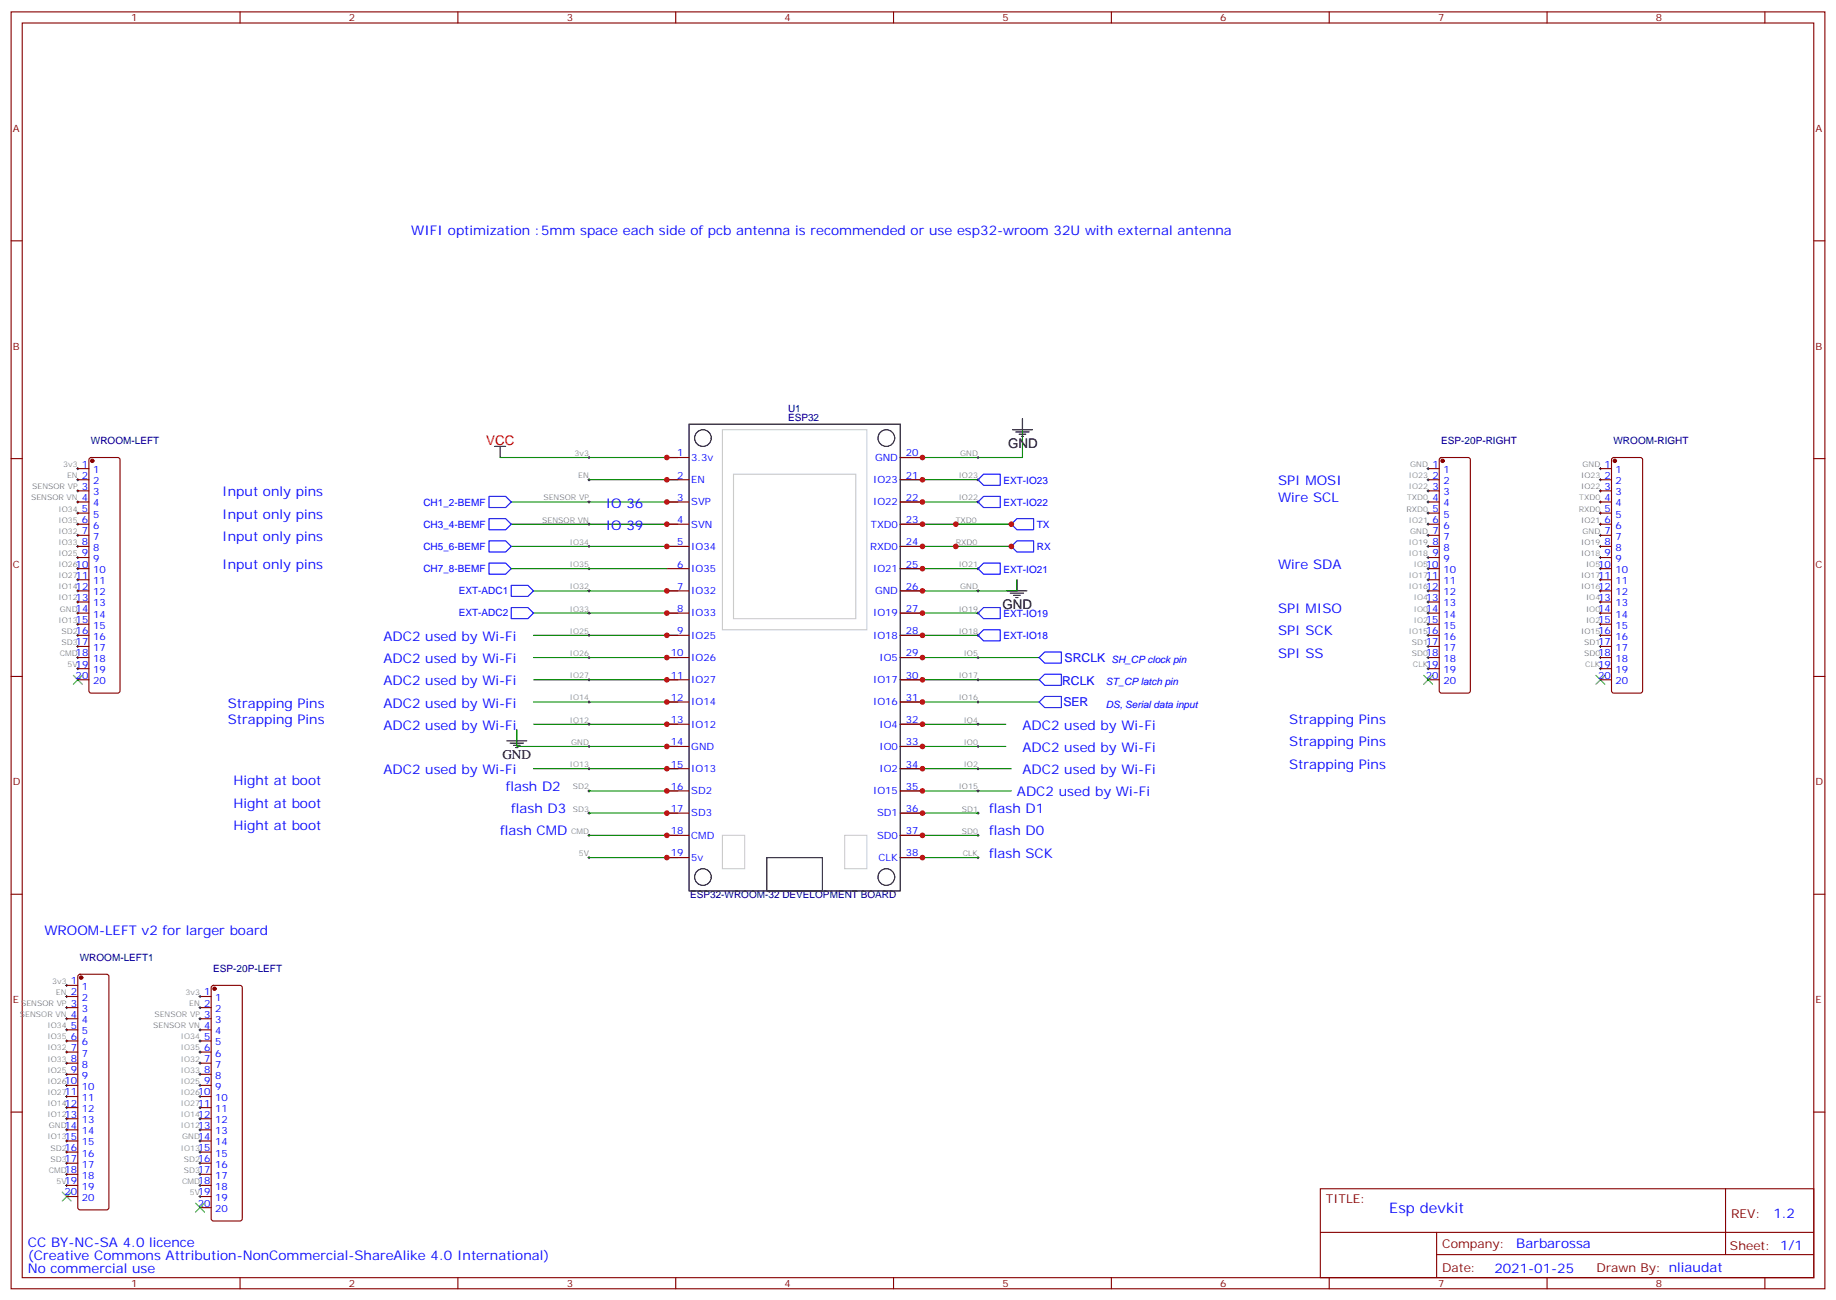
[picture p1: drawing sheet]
<svg xmlns="http://www.w3.org/2000/svg" width="583mm" height="413mm" viewBox="0 0 583 413" stroke-linecap="round" stroke-linejoin="round" font-family="sans-serif">
<g fill="none" stroke="#870000" stroke-width=".35">
<path d="M3.5 3.8h575.8v405.3h-575.8zM7.1 7.3h568.6v398.3h-568.6zM76.2 3.8v3.5M145.3 3.8v3.5M214.5 3.8v3.5M283.6 3.8v3.5M352.8 3.8v3.5M421.9 3.8v3.5M491.1 3.8v3.5M560.2 3.8v3.5M3.5 76.4h3.6M575.7 76.4h3.6"/>
<path d="M3.5 145.6h3.6M24.7 159.3h3.5M24.7 152.3h3.5M24.7 148.8h3.5M24.7 155.8h3.5M28.5 145.4l.4-.2h8.5l.5 .2 .2 .5v73.4l-.2 .5-.5 .2h-8.5l-.5-.2-.2-.5v-73.4zM211.7 159.3h7M211.7 152.3h7M211.7 145.2h7M285.8 159.3h7M285.8 152.3h7M285.8 145.2h7"/>
<path d="M453.3 159.3h3.5M453.3 152.3h3.5M453.3 148.8h3.5M453.3 155.8h3.5M457.1 145.4l.5-.2h8.4l.5 .2 .2 .5v73.4l-.2 .5-.5 .2h-8.4l-.5-.2-.3-.5v-73.4zM508 159.3h3.5M508 152.3h3.5M508 148.8h3.5M508 155.8h3.5M511.8 145.4l.4-.2h8.5l.5 .2 .2 .5v73.4l-.2 .5-.5 .2h-8.5l-.5-.2-.2-.5v-73.4zM575.7 145.6h3.6M24.7 173.5h3.5"/>
<path d="M24.7 166.4h3.5M24.7 162.9h3.5M24.7 169.9h3.5M24.7 177h3.5M211.7 173.5h7M211.7 166.4h7M285.8 173.5h7M285.8 166.4h7M453.3 173.5h3.5M453.3 166.4h3.5M453.3 162.9h3.5M453.3 169.9h3.5"/>
<path d="M453.3 177h3.5M508 173.5h3.5M508 166.4h3.5M508 162.9h3.5M508 169.9h3.5M508 177h3.5M24.7 194.6h3.5M24.7 187.6h3.5M24.7 180.5h3.5M24.7 184h3.5M24.7 191.1h3.5M24.7 198.2h3.5"/>
<path d="M211.7 194.6h7M211.7 187.6h7M211.7 180.5h7M285.8 194.6h7M285.8 187.6h7M285.8 180.5h7M453.3 194.6h3.5M453.3 187.6h3.5M453.3 180.5h3.5M453.3 184h3.5M453.3 191.1h3.5M453.3 198.2h3.5"/>
<path d="M508 194.6h3.5M508 187.6h3.5M508 180.5h3.5M508 184h3.5M508 191.1h3.5M508 198.2h3.5M3.5 214.7h3.6M24.7 215.8h3.5M24.7 208.7h3.5M24.7 201.7h3.5M24.7 205.2h3.5M24.7 212.3h3.5"/>
<path d="M211.7 215.8h7M211.7 208.7h7M211.7 201.7h7M285.8 215.8h7M285.8 208.7h7M285.8 201.7h7M453.3 215.8h3.5M453.3 208.7h3.5M453.3 201.7h3.5M453.3 205.2h3.5M453.3 212.3h3.5M508 215.8h3.5"/>
<path d="M508 208.7h3.5M508 201.7h3.5M508 205.2h3.5M508 212.3h3.5M575.7 214.7h3.6M211.7 237h7M211.7 229.9h7M211.7 222.8h7M285.8 237h7M285.8 229.9h7M285.8 222.8h7M211.7 258.1h7"/>
<path d="M211.7 251.1h7M211.7 244h7M285.8 258.1h7M285.8 251.1h7M285.8 244h7M211.7 272.2h7M211.7 265.2h7M285.8 272.2h7M285.8 265.2h7M3.5 283.9h3.6M575.7 283.9h3.6M21.2 312.8h3.5"/>
<path d="M21.2 316.3h3.5M21.2 319.9h3.5M24.9 309.5l.5-.2h8.5l.5 .2 .2 .5v73.4l-.3 .5-.4 .2h-8.5l-.5-.3-.2-.4v-73.4zM63.5 316.3h3.5M63.5 319.9h3.5M67.3 313l.4-.2h8.5l.5 .2 .2 .5v73.4l-.2 .5-.5 .2h-8.5l-.5-.2-.2-.5v-73.4zM21.2 323.4h3.5M21.2 326.9h3.5M21.2 330.4h3.5M21.2 334h3.5M21.2 337.5h3.5M63.5 323.4h3.5"/>
<path d="M63.5 326.9h3.5M63.5 330.4h3.5M63.5 334h3.5M63.5 337.5h3.5M3.5 353h3.6M21.2 341h3.5M21.2 344.6h3.5M21.2 348.1h3.5M21.2 351.6h3.5M21.2 355.1h3.5M21.2 358.7h3.5M63.5 341h3.5"/>
<path d="M63.5 344.6h3.5M63.5 348.1h3.5M63.5 351.6h3.5M63.5 355.1h3.5M63.5 358.7h3.5M575.7 353h3.6M21.2 362.2h3.5M21.2 365.7h3.5M21.2 369.3h3.5M21.2 372.8h3.5M21.2 376.3h3.5M21.2 379.8h3.5"/>
<path d="M63.5 362.2h3.5M63.5 365.7h3.5M63.5 369.3h3.5M63.5 372.8h3.5M63.5 376.3h3.5M63.5 379.8h3.5M419.1 377.4h156.6v28.2h-156.6zM547.7 377.4v20.9M63.5 383.4h3.5M419.1 391.2h156.5M456 398.3h119.6M456 391.2v14.1"/>
<path d="M76.2 405.6v3.5M145.3 405.6v3.5M214.5 405.6v3.5M283.6 405.6v3.5M352.8 405.6v3.5M421.9 405.6v3.5M491.1 405.6v3.5M560.2 405.6v3.5"/>
</g>
<g fill="none" stroke="#000" stroke-width=".35">
<path d="M218.7 134.7h67.1v148.1h-67.1zM321.4 136.4h6.3M322.4 137.1h4.3M323.5 137.8h2.1M324.2 138.5h.7M324.6 132.9v3.5M157 141.7h3.5M158.7 141.7v3.5M319.6 187.6h6.4M320.7 188.3h4.2M321.7 189h2.1M322.4 189.7h.7"/>
<path d="M322.8 184v3.6M160.9 235.2h6.3M161.9 235.9h4.3M163 236.6h2.1M163.7 237.3h.7M164 231.7v3.5M243.4 272.2h17.7v10.6h-17.7z"/>
<circle cx="223.1" cy="139.1" r="2.65"/>
<circle cx="281.3" cy="139.1" r="2.65"/>
<circle cx="223.1" cy="278.4" r="2.65"/>
<circle cx="281.3" cy="278.4" r="2.65"/>
</g>
<g fill="none" stroke="#008700" stroke-width=".35">
<path d="M324.6 132.9v12.3h-38.8M158.7 145.2h56.5M162.3 159.3h52.9M187 152.3h28.2M285.8 159.3h24.6M285.8 152.3h24.6M162.3 173.5h52.9M162.3 166.4h52.9M285.8 173.5h35.2M285.8 166.4h35.2M162.3 180.5h49.4M169.3 187.6h45.9"/>
<path d="M169.3 194.6h45.9M285.8 180.5h24.6M285.8 194.6h24.6M322.8 184v3.6h-37M169.3 201.7h45.9M169.3 208.7h45.9M169.3 215.8h45.9M285.8 201.7h24.6M285.8 208.7h44M285.8 215.8h44M164 231.7v5.3h51.2M169.3 222.8h45.9"/>
<path d="M169.3 229.9h45.9M285.8 222.8h44M285.8 229.9h33.5M285.8 237h33.5M169.3 244h45.9M187 251.1h28.2M187 258.1h28.2M285.8 244h35.2M285.8 251.1h35.2M285.8 258.1h24.6M187 265.2h28.2M187 272.2h28.2"/>
<path d="M285.8 265.2h24.6M285.8 272.2h24.6"/>
</g>
<g fill="none" stroke="#000" stroke-width=".32">
<path d="M24.3 148.8h.7M24.3 152.3h.7M24.3 155.8h.7M24.3 159.3h.7M24.7 148.4v.7M24.7 151.9v.7M24.7 155.5v.7M24.7 159v.7M186.6 152.3h.7M186.6 159.3h.7M186.6 145.2h.7M187 144.9v.7"/>
<path d="M187 151.9v.7M187 159v.7M310.1 152.3h.7M310.1 159.3h.7M310.1 145.2h.7M310.4 144.9v.7M310.4 151.9v.7M310.4 159v.7M453 148.8h.7M453 152.3h.7M453 155.8h.7M453 159.3h.7"/>
<path d="M453.3 148.4v.7M453.3 151.9v.7M453.3 155.5v.7M453.3 159v.7M507.6 148.8h.8M507.6 152.3h.8M507.6 155.8h.8M507.6 159.3h.8M508 148.4v.7M508 151.9v.7M508 155.5v.7M508 159v.7"/>
<path d="M24.3 173.5h.7M24.3 166.4h.7M24.3 162.9h.7M24.3 169.9h.7M24.3 177h.7M24.7 162.5v.7M24.7 166.1v.7M24.7 169.6v.7M24.7 173.1v.7M24.7 176.6v.7M186.6 173.5h.7M186.6 166.4h.7"/>
<path d="M187 166.1v.7M187 173.1v.7M303 173.5h.7M303 166.4h.7M303.4 166.1v.7M303.4 173.1v.7M453 173.5h.7M453 166.4h.7M453 162.9h.7M453 169.9h.7M453 177h.7M453.3 162.5v.7"/>
<path d="M453.3 166.1v.7M453.3 169.6v.7M453.3 173.1v.7M453.3 176.6v.7M507.6 173.5h.8M507.6 166.4h.8M507.6 162.9h.8M507.6 169.9h.8M507.6 177h.8M508 162.5v.7M508 166.1v.7M508 169.6v.7"/>
<path d="M508 173.1v.7M508 176.6v.7M24.3 180.5h.7M24.3 184h.7M24.3 187.6h.7M24.3 191.1h.7M24.3 194.6h.7M24.3 198.2h.7M24.7 180.2v.7M24.7 183.7v.7M24.7 187.2v.7M24.7 190.7v.8"/>
<path d="M24.7 194.3v.7M24.7 197.8v.7M186.6 180.5h.7M186.6 187.6h.7M186.6 194.6h.7M187 180.2v.7M187 187.2v.7M187 194.3v.7M310.1 180.5h.7M310.1 187.6h.7M310.1 194.6h.7M310.4 180.2v.7"/>
<path d="M310.4 187.2v.7M310.4 194.3v.7M453 180.5h.7M453 184h.7M453 187.6h.7M453 191.1h.7M453 194.6h.7M453 198.2h.7M453.3 180.2v.7M453.3 183.7v.7M453.3 187.2v.7M453.3 190.7v.8"/>
<path d="M453.3 194.3v.7M453.3 197.8v.7M507.6 180.5h.8M507.6 184h.8M507.6 187.6h.8M507.6 191.1h.8M507.6 194.6h.8M507.6 198.2h.8M508 180.2v.7M508 183.7v.7M508 187.2v.7M508 190.7v.8"/>
<path d="M508 194.3v.7M508 197.8v.7M24.3 201.7h.7M24.3 205.2h.7M24.3 208.7h.7M24.3 212.3h.7M24.7 201.3v.7M24.7 204.9v.7M24.7 208.4v.7M24.7 211.9v.7M186.6 201.7h.7M186.6 208.7h.7"/>
<path d="M186.6 215.8h.7M187 201.3v.7M187 208.4v.7M187 215.4v.7M310.1 201.7h.7M310.1 208.7h.7M310.1 215.8h.7M310.4 201.3v.7M310.4 208.4v.7M310.4 215.4v.7M453 201.7h.7M453 205.2h.7"/>
<path d="M453 208.7h.7M453 212.3h.7M453.3 201.3v.7M453.3 204.9v.7M453.3 208.4v.7M453.3 211.9v.7M507.6 201.7h.8M507.6 205.2h.8M507.6 208.7h.8M507.6 212.3h.8M508 201.3v.7M508 204.9v.7"/>
<path d="M508 208.4v.7M508 211.9v.7M186.6 222.8h.7M186.6 229.9h.7M186.6 237h.7M187 222.5v.7M187 229.6v.7M187 236.6v.7M310.1 222.8h.7M310.1 229.9h.7M310.1 237h.7M310.4 222.5v.7"/>
<path d="M310.4 229.6v.7M310.4 236.6v.7M186.6 244h.7M186.6 258.1h.7M186.6 251.1h.7M187 243.7v.7M187 250.7v.7M187 257.8v.7M310.1 244h.7M310.1 258.1h.7M310.1 251.1h.7M310.4 243.7v.7"/>
<path d="M310.4 250.7v.7M310.4 257.8v.7M186.6 265.2h.7M186.6 272.2h.7M187 264.8v.7M187 271.9v.7M310.1 265.2h.7M310.1 272.2h.7M310.4 264.8v.7M310.4 271.9v.7M20.8 312.8h.7M20.8 316.3h.7"/>
<path d="M20.8 319.9h.7M21.2 312.5v.7M21.2 316v.7M21.2 319.5v.7M63.1 316.3h.8M63.1 319.9h.8M63.5 316v.7M63.5 319.5v.7M20.8 323.4h.7M20.8 326.9h.7M20.8 330.4h.7M20.8 334h.7"/>
<path d="M20.8 337.5h.7M21.2 323v.7M21.2 326.6v.7M21.2 330.1v.7M21.2 333.6v.7M21.2 337.1v.8M63.1 323.4h.8M63.1 326.9h.8M63.1 330.4h.8M63.1 334h.8M63.1 337.5h.8M63.5 323v.7"/>
<path d="M63.5 326.6v.7M63.5 330.1v.7M63.5 333.6v.7M63.5 337.1v.8M20.8 341h.7M20.8 344.6h.7M20.8 348.1h.7M20.8 351.6h.7M20.8 355.1h.7M20.8 358.7h.7M21.2 340.7v.7M21.2 344.2v.7"/>
<path d="M21.2 347.7v.7M21.2 351.3v.7M21.2 354.8v.7M21.2 358.3v.7M63.1 341h.8M63.1 344.6h.8M63.1 348.1h.8M63.1 351.6h.8M63.1 355.1h.8M63.1 358.7h.8M63.5 340.7v.7M63.5 344.2v.7"/>
<path d="M63.5 347.7v.7M63.5 351.3v.7M63.5 354.8v.7M63.5 358.3v.7M20.8 362.2h.7M20.8 365.7h.7M20.8 369.3h.7M20.8 372.8h.7M20.8 376.3h.7M21.2 361.8v.7M21.2 365.4v.7M21.2 368.9v.7"/>
<path d="M21.2 372.4v.7M21.2 376v.7M63.1 362.2h.8M63.1 365.7h.8M63.1 369.3h.8M63.1 372.8h.8M63.1 376.3h.8M63.1 379.8h.8M63.5 361.8v.7M63.5 365.4v.7M63.5 368.9v.7M63.5 372.4v.7"/>
<path d="M63.5 376v.7M63.5 379.5v.7"/>
</g>
<path d="M23.3 214.4l2.8 2.8M26.1 214.4l-2.8 2.8M451.9 214.4l2.8 2.8M454.7 214.4l-2.8 2.8M506.6 214.4l2.8 2.8M509.4 214.4l-2.8 2.8M19.8 378.4l2.8 2.8M22.6 378.4l-2.8 2.8M62.1 382l2.8 2.8M64.9 382l-2.8 2.8" fill="none" stroke="#3c3" stroke-width=".35"/>
<g fill="none" stroke="#00f" stroke-width=".35">
<path d="M155.2 157.6h5.3l1.8 1.7-1.8 1.8h-5.3zM310.4 152.3l1.8-1.8h5.3v3.6h-5.3zM310.4 159.3l1.8-1.7h5.3v3.5h-5.3zM155.2 164.6h5.3l1.8 1.8-1.8 1.8h-5.3zM155.2 171.7h5.3l1.8 1.8-1.8 1.7h-5.3zM155.2 178.8h5.3l1.8 1.7-1.8 1.8h-5.3zM312.2 178.8h5.3v3.5h-5.3l-1.8-1.8zM322.8 164.6h5.3v3.6h-5.3l-1.8-1.8zM322.8 171.7h5.3v3.5h-5.3l-1.8-1.7zM162.3 185.8h5.3l1.7 1.8-1.7 1.7h-5.3zM162.3 192.9h5.3l1.7 1.7-1.7 1.8h-5.3zM312.2 192.9h5.3v3.5h-5.3l-1.8-1.8z"/>
<path d="M312.2 199.9h5.3v3.5h-5.3l-1.8-1.7zM329.8 208.7l1.8-1.7h5.3v3.5h-5.3zM331.6 214h5.3v3.6h-5.3l-1.8-1.8zM331.6 221.1h5.3v3.5h-5.3l-1.8-1.8z"/>
</g>
<path d="M229.3 136.4h45.9v63.5h-45.9zM232.8 150.5h38.8v45.9h-38.8zM229.3 265.2h7.1v10.6h-7.1zM268.1 265.2h7.1v10.6h-7.1z" fill="none" stroke="#ccc" stroke-width=".35"/>
<g fill="#870000" stroke="#870000" stroke-width=".35">
<circle cx="29.3" cy="146.3" r=".53"/>
<circle cx="25.8" cy="310.3" r=".53"/>
<circle cx="512.6" cy="146.3" r=".53"/>
<circle cx="68.1" cy="313.9" r=".53"/>
<circle cx="457.9" cy="146.3" r=".53"/>
</g>
<g fill="#c00">
<circle cx="303.4" cy="166.4" r=".88"/>
<circle cx="303.4" cy="173.5" r=".88"/>
<circle cx="321" cy="166.4" r=".88"/>
<circle cx="321" cy="173.5" r=".88"/>
<circle cx="292.8" cy="272.2" r=".88"/>
<circle cx="292.8" cy="265.2" r=".88"/>
<circle cx="292.8" cy="258.1" r=".88"/>
<circle cx="292.8" cy="251.1" r=".88"/>
<circle cx="292.8" cy="244" r=".88"/>
<circle cx="292.8" cy="237" r=".88"/>
<circle cx="292.8" cy="229.9" r=".88"/>
<circle cx="292.8" cy="222.8" r=".88"/>
<circle cx="292.8" cy="215.8" r=".88"/>
<circle cx="292.8" cy="208.7" r=".88"/>
<circle cx="292.8" cy="201.7" r=".88"/>
<circle cx="292.8" cy="194.6" r=".88"/>
<circle cx="292.8" cy="187.6" r=".88"/>
<circle cx="292.8" cy="180.5" r=".88"/>
<circle cx="292.8" cy="173.5" r=".88"/>
<circle cx="292.8" cy="166.4" r=".88"/>
<circle cx="292.8" cy="159.3" r=".88"/>
<circle cx="292.8" cy="152.3" r=".88"/>
<circle cx="292.8" cy="145.2" r=".88"/>
<circle cx="211.7" cy="272.2" r=".88"/>
<circle cx="211.7" cy="265.2" r=".88"/>
<circle cx="211.7" cy="258.1" r=".88"/>
<circle cx="211.7" cy="251.1" r=".88"/>
<circle cx="211.7" cy="244" r=".88"/>
<circle cx="211.7" cy="237" r=".88"/>
<circle cx="211.7" cy="229.9" r=".88"/>
<circle cx="211.7" cy="222.8" r=".88"/>
<circle cx="211.7" cy="215.8" r=".88"/>
<circle cx="211.7" cy="208.7" r=".88"/>
<circle cx="211.7" cy="201.7" r=".88"/>
<circle cx="211.7" cy="194.6" r=".88"/>
<circle cx="211.7" cy="187.6" r=".88"/>
<circle cx="211.7" cy="173.5" r=".88"/>
<circle cx="211.7" cy="166.4" r=".88"/>
<circle cx="211.7" cy="159.3" r=".88"/>
<circle cx="211.7" cy="152.3" r=".88"/>
<circle cx="211.7" cy="145.2" r=".88"/>
</g>
<text font-size="4.6" fill="#00f" x="441" y="385.1">Esp devkit</text>
<g font-size="4.2" fill="#00f">
<text x="130.5" y="74.7">WIFI optimization :5mm space each side of pcb antenna is recommended or use esp32-wroom 32U with external antenna</text>
<text x="405.7" y="154.1">SPI MOSI</text>
<text x="70.6" y="157.6">Input only pins</text>
<text x="192.3" y="161.1">IO 36</text>
<text x="405.7" y="159.3">Wire SCL</text>
<text x="70.6" y="164.6">Input only pins</text>
<text x="70.6" y="171.7">Input only pins</text>
<text x="192.3" y="168.2">IO 39</text>
<text x="70.6" y="180.5">Input only pins</text>
<text x="405.7" y="180.5">Wire SDA</text>
<text x="405.7" y="194.6">SPI MISO</text>
<text x="121.7" y="203.4">ADC2 used by Wi-Fi</text>
<text x="405.7" y="201.7">SPI SCK</text>
<text x="405.7" y="208.7">SPI SS</text>
<text x="121.7" y="210.5">ADC2 used by Wi-Fi</text>
<text x="121.7" y="217.6">ADC2 used by Wi-Fi</text>
<text x="72.3" y="224.6">Strapping Pins</text>
<text x="121.7" y="224.6">ADC2 used by Wi-Fi</text>
<text x="72.3" y="229.9">Strapping Pins</text>
<text x="121.7" y="231.7">ADC2 used by Wi-Fi</text>
<text x="324.6" y="231.7">ADC2 used by Wi-Fi</text>
<text x="409.2" y="229.9">Strapping Pins</text>
<text x="324.6" y="238.7">ADC2 used by Wi-Fi</text>
<text x="409.2" y="237">Strapping Pins</text>
<text x="121.7" y="245.8">ADC2 used by Wi-Fi</text>
<text x="324.6" y="245.8">ADC2 used by Wi-Fi</text>
<text x="409.2" y="244">Strapping Pins</text>
<text x="74.1" y="249.3">Hight at boot</text>
<text x="160.5" y="251.1">flash D2</text>
<text x="74.1" y="256.4">Hight at boot</text>
<text x="322.8" y="252.8">ADC2 used by Wi-Fi</text>
<text x="74.1" y="263.4">Hight at boot</text>
<text x="162.3" y="258.1">flash D3</text>
<text x="314" y="258.1">flash D1</text>
<text x="158.7" y="265.2">flash CMD</text>
<text x="314" y="265.2">flash D0</text>
<text x="314" y="272.2">flash SCK</text>
<text x="14.1" y="296.9">WROOM-LEFT v2 for larger board</text>
<text x="562.9" y="386.6">1.2</text>
<text x="8.8" y="395.7">CC BY-NC-SA 4.0 licence</text>
<text x="8.8" y="399.9">(Creative Commons Attribution-NonCommercial-ShareAlike 4.0 International)</text>
<text x="481.3" y="396.2">Barbarossa</text>
<text x="8.8" y="404.2">No commercial use</text>
<text x="474.4" y="404">2021-01-25</text>
</g>
<text font-size="4.2" fill="#f00" x="154.3" y="141.4">VCC</text>
<g font-size="4.2">
<text x="320" y="142.1">GND</text>
<text x="318.2" y="193.2">GND</text>
<text x="159.5" y="240.8">GND</text>
</g>
<g font-size="3.9" fill="#00f">
<text x="337.9" y="210.1">SRCLK</text>
<text x="337.1" y="217.6">RCLK</text>
<text x="337.5" y="224.1">SER</text>
</g>
<g font-size="3.9" fill="#800">
<text x="420.9" y="382">TITLE:</text>
<text x="549.5" y="386.6">REV:</text>
<text x="457.8" y="396.2">Company:</text>
<text x="549.1" y="396.8">Sheet: 1/1</text>
<text x="457.8" y="403.8">Date:</text>
<text x="506.8" y="403.9">Drawn By: nliaudat</text>
</g>
<g font-size="3.2" fill="#800">
<text x="41.6" y="6.8">1</text>
<text x="110.8" y="6.8">2</text>
<text x="179.9" y="6.8">3</text>
<text x="249.1" y="6.8">4</text>
<text x="318.2" y="6.8">5</text>
<text x="387.3" y="6.8">6</text>
<text x="456.5" y="6.8">7</text>
<text x="525.6" y="6.8">8</text>
<text x="4.1" y="41.9">A</text>
<text x="576.3" y="41.9">A</text>
<text x="4.1" y="111">B</text>
<text x="576.3" y="111">B</text>
<text x="4.1" y="180.2">C</text>
<text x="576.3" y="180.2">C</text>
<text x="4.1" y="249.3">D</text>
<text x="576.3" y="249.3">D</text>
<text x="4.1" y="318.5">E</text>
<text x="576.3" y="318.5">E</text>
<text x="41.6" y="408.6">1</text>
<text x="110.8" y="408.6">2</text>
<text x="179.9" y="408.6">3</text>
<text x="249.1" y="408.6">4</text>
<text x="318.2" y="408.6">5</text>
<text x="387.3" y="408.6">6</text>
<text x="456.5" y="408.6">7</text>
<text x="525.6" y="408.6">8</text>
</g>
<g font-size="3.2" fill="#000080">
<text x="250.1" y="130.7">U1</text>
<text x="250.1" y="133.6">ESP32</text>
<text x="28.9" y="141">WROOM-LEFT</text>
<text x="457.5" y="141">ESP-20P-RIGHT</text>
<text x="512.2" y="141">WROOM-RIGHT</text>
<text x="219.1" y="285.1">ESP32-WROOM-32 DEVELOPMENT BOARD</text>
<text x="25.3" y="305">WROOM-LEFT1</text>
<text x="67.7" y="308.6">ESP-20P-LEFT</text>
</g>
<g font-size="3.2" fill="#00f">
<text x="26" y="148.4">1</text>
<text x="214.9" y="144.9">1</text>
<text x="219.4" y="146.3">3.3v</text>
<text x="277.8" y="146.3">GND</text>
<text x="287.5" y="144.9">20</text>
<text x="454.7" y="148.4">1</text>
<text x="509.3" y="148.4">1</text>
<text x="26" y="151.9">2</text>
<text x="26" y="155.5">3</text>
<text x="29.5" y="150.2">1</text>
<text x="29.5" y="153.7">2</text>
<text x="214.9" y="151.9">2</text>
<text x="219.4" y="153.4">EN</text>
<text x="277.2" y="153.4">IO23</text>
<text x="287.5" y="151.9">21</text>
<text x="318.5" y="153.6">EXT-IO23</text>
<text x="454.7" y="151.9">2</text>
<text x="454.7" y="155.5">3</text>
<text x="458.2" y="150.2">1</text>
<text x="458.2" y="153.7">2</text>
<text x="509.3" y="151.9">2</text>
<text x="509.3" y="155.5">3</text>
<text x="512.8" y="150.2">1</text>
<text x="512.8" y="153.7">2</text>
<text x="26" y="159">4</text>
<text x="29.5" y="157.2">3</text>
<text x="29.5" y="160.8">4</text>
<text x="134.4" y="160.5">CH1_2-BEMF</text>
<text x="214.9" y="159">3</text>
<text x="219.4" y="160.4">SVP</text>
<text x="277.2" y="160.4">IO22</text>
<text x="287.5" y="159">22</text>
<text x="318.5" y="160.6">EXT-IO22</text>
<text x="454.7" y="159">4</text>
<text x="458.2" y="157.2">3</text>
<text x="458.2" y="160.8">4</text>
<text x="509.3" y="159">4</text>
<text x="512.8" y="157.2">3</text>
<text x="512.8" y="160.8">4</text>
<text x="26" y="162.5">5</text>
<text x="26" y="166.1">6</text>
<text x="29.5" y="164.3">5</text>
<text x="29.5" y="167.8">6</text>
<text x="134.4" y="167.6">CH3_4-BEMF</text>
<text x="214.9" y="166.1">4</text>
<text x="219.4" y="167.5">SVN</text>
<text x="276.5" y="167.5">TXD0</text>
<text x="287.5" y="166.1">23</text>
<text x="329.1" y="167.7">TX</text>
<text x="454.7" y="162.5">5</text>
<text x="454.7" y="166.1">6</text>
<text x="458.2" y="164.3">5</text>
<text x="458.2" y="167.8">6</text>
<text x="509.3" y="162.5">5</text>
<text x="509.3" y="166.1">6</text>
<text x="512.8" y="164.3">5</text>
<text x="512.8" y="167.8">6</text>
<text x="26" y="169.6">7</text>
<text x="26" y="173.1">8</text>
<text x="29.5" y="171.3">7</text>
<text x="214.9" y="173.1">5</text>
<text x="287.5" y="173.1">24</text>
<text x="454.7" y="169.6">7</text>
<text x="454.7" y="173.1">8</text>
<text x="458.2" y="171.3">7</text>
<text x="509.3" y="169.6">7</text>
<text x="509.3" y="173.1">8</text>
<text x="512.8" y="171.3">7</text>
<text x="26" y="176.6">9</text>
<text x="29.5" y="174.9">8</text>
<text x="29.5" y="178.4">9</text>
<text x="134.4" y="174.6">CH5_6-BEMF</text>
<text x="219.4" y="174.5">IO34</text>
<text x="276.2" y="174.5">RXD0</text>
<text x="329.1" y="174.7">RX</text>
<text x="454.7" y="176.6">9</text>
<text x="458.2" y="174.9">8</text>
<text x="458.2" y="178.4">9</text>
<text x="509.3" y="176.6">9</text>
<text x="512.8" y="174.9">8</text>
<text x="512.8" y="178.4">9</text>
<text x="24" y="180.2">10</text>
<text x="24" y="183.7">11</text>
<text x="29.5" y="181.9">10</text>
<text x="29.5" y="185.5">11</text>
<text x="134.4" y="181.7">CH7_8-BEMF</text>
<text x="214.9" y="180.2">6</text>
<text x="219.4" y="181.6">IO35</text>
<text x="277.2" y="181.6">IO21</text>
<text x="287.5" y="180.2">25</text>
<text x="318.5" y="181.8">EXT-IO21</text>
<text x="452.6" y="180.2">10</text>
<text x="452.6" y="183.7">11</text>
<text x="458.2" y="181.9">10</text>
<text x="458.2" y="185.5">11</text>
<text x="507.3" y="180.2">10</text>
<text x="507.3" y="183.7">11</text>
<text x="512.8" y="181.9">10</text>
<text x="512.8" y="185.5">11</text>
<text x="24" y="187.2">12</text>
<text x="24" y="190.7">13</text>
<text x="29.5" y="189">12</text>
<text x="145.6" y="188.4">EXT-ADC1</text>
<text x="214.9" y="187.2">7</text>
<text x="219.4" y="188.6">IO32</text>
<text x="277.8" y="188.6">GND</text>
<text x="287.5" y="187.2">26</text>
<text x="452.6" y="187.2">12</text>
<text x="452.6" y="190.7">13</text>
<text x="458.2" y="189">12</text>
<text x="507.3" y="187.2">12</text>
<text x="507.3" y="190.7">13</text>
<text x="512.8" y="189">12</text>
<text x="24" y="194.3">14</text>
<text x="24" y="197.8">15</text>
<text x="29.5" y="192.5">13</text>
<text x="29.5" y="196">14</text>
<text x="145.6" y="195.5">EXT-ADC2</text>
<text x="214.9" y="194.3">8</text>
<text x="219.4" y="195.7">IO33</text>
<text x="277.2" y="195.7">IO19</text>
<text x="287.5" y="194.3">27</text>
<text x="318.5" y="195.9">EXT-IO19</text>
<text x="452.6" y="194.3">14</text>
<text x="452.6" y="197.8">15</text>
<text x="458.2" y="192.5">13</text>
<text x="458.2" y="196">14</text>
<text x="507.3" y="194.3">14</text>
<text x="507.3" y="197.8">15</text>
<text x="512.8" y="192.5">13</text>
<text x="512.8" y="196">14</text>
<text x="24" y="201.3">16</text>
<text x="29.5" y="199.6">15</text>
<text x="29.5" y="203.1">16</text>
<text x="214.9" y="201.3">9</text>
<text x="219.4" y="202.7">IO25</text>
<text x="277.2" y="202.7">IO18</text>
<text x="287.5" y="201.3">28</text>
<text x="318.5" y="202.9">EXT-IO18</text>
<text x="452.6" y="201.3">16</text>
<text x="458.2" y="199.6">15</text>
<text x="458.2" y="203.1">16</text>
<text x="507.3" y="201.3">16</text>
<text x="512.8" y="199.6">15</text>
<text x="512.8" y="203.1">16</text>
<text x="24" y="204.9">17</text>
<text x="24" y="208.4">18</text>
<text x="29.5" y="206.6">17</text>
<text x="212.9" y="208.4">10</text>
<text x="219.4" y="209.8">IO26</text>
<text x="279.2" y="209.8">IO5</text>
<text x="287.5" y="208.4">29</text>
<text x="452.6" y="204.9">17</text>
<text x="452.6" y="208.4">18</text>
<text x="458.2" y="206.6">17</text>
<text x="507.3" y="204.9">17</text>
<text x="507.3" y="208.4">18</text>
<text x="512.8" y="206.6">17</text>
<text x="24" y="211.9">19</text>
<text x="24" y="215.4">20</text>
<text x="29.5" y="210.1">18</text>
<text x="29.5" y="213.7">19</text>
<text x="212.9" y="215.4">11</text>
<text x="287.5" y="215.4">30</text>
<text x="352.8" y="210.5">SH_CP clock pin</text>
<text x="452.6" y="211.9">19</text>
<text x="452.6" y="215.4">20</text>
<text x="458.2" y="210.1">18</text>
<text x="458.2" y="213.7">19</text>
<text x="507.3" y="211.9">19</text>
<text x="507.3" y="215.4">20</text>
<text x="512.8" y="210.1">18</text>
<text x="512.8" y="213.7">19</text>
<text x="29.5" y="217.2">20</text>
<text x="219.4" y="216.9">IO27</text>
<text x="277.2" y="216.9">IO17</text>
<text x="351" y="217.6">ST_CP latch pin</text>
<text x="458.2" y="217.2">20</text>
<text x="512.8" y="217.2">20</text>
<text x="212.9" y="222.5">12</text>
<text x="219.4" y="223.9">IO14</text>
<text x="277.2" y="223.9">IO16</text>
<text x="287.5" y="222.5">31</text>
<text x="351" y="224.6">DS, Serial data input</text>
<text x="212.9" y="229.6">13</text>
<text x="219.4" y="231">IO12</text>
<text x="279.2" y="231">IO4</text>
<text x="287.5" y="229.6">32</text>
<text x="212.9" y="236.6">14</text>
<text x="219.4" y="238">GND</text>
<text x="279.2" y="238">IO0</text>
<text x="287.5" y="236.6">33</text>
<text x="212.9" y="243.7">15</text>
<text x="219.4" y="245.1">IO13</text>
<text x="279.2" y="245.1">IO2</text>
<text x="287.5" y="243.7">34</text>
<text x="212.9" y="250.7">16</text>
<text x="287.5" y="250.7">35</text>
<text x="212.9" y="257.8">17</text>
<text x="219.4" y="252.1">SD2</text>
<text x="277.2" y="252.1">IO15</text>
<text x="287.5" y="257.8">36</text>
<text x="219.4" y="259.2">SD3</text>
<text x="278.4" y="259.2">SD1</text>
<text x="212.9" y="264.8">18</text>
<text x="219.4" y="266.2">CMD</text>
<text x="278.4" y="266.2">SD0</text>
<text x="287.5" y="264.8">37</text>
<text x="212.9" y="271.9">19</text>
<text x="219.4" y="273.3">5v</text>
<text x="278.9" y="273.3">CLK</text>
<text x="287.5" y="271.9">38</text>
<text x="22.5" y="312.5">1</text>
<text x="22.5" y="316">2</text>
<text x="26" y="314.2">1</text>
<text x="26" y="317.7">2</text>
<text x="64.8" y="316">1</text>
<text x="68.3" y="317.7">1</text>
<text x="22.5" y="319.5">3</text>
<text x="22.5" y="323">4</text>
<text x="26" y="321.3">3</text>
<text x="64.8" y="319.5">2</text>
<text x="64.8" y="323">3</text>
<text x="68.3" y="321.3">2</text>
<text x="22.5" y="326.6">5</text>
<text x="26" y="324.8">4</text>
<text x="26" y="328.3">5</text>
<text x="64.8" y="326.6">4</text>
<text x="68.3" y="324.8">3</text>
<text x="68.3" y="328.3">4</text>
<text x="22.5" y="330.1">6</text>
<text x="22.5" y="333.6">7</text>
<text x="26" y="331.9">6</text>
<text x="26" y="335.4">7</text>
<text x="64.8" y="330.1">5</text>
<text x="64.8" y="333.6">6</text>
<text x="68.3" y="331.9">5</text>
<text x="68.3" y="335.4">6</text>
<text x="22.5" y="337.1">8</text>
<text x="22.5" y="340.7">9</text>
<text x="26" y="338.9">8</text>
<text x="64.8" y="337.1">7</text>
<text x="64.8" y="340.7">8</text>
<text x="68.3" y="338.9">7</text>
<text x="20.5" y="344.2">10</text>
<text x="20.5" y="347.7">11</text>
<text x="26" y="342.4">9</text>
<text x="26" y="346">10</text>
<text x="62.8" y="347.7">10</text>
<text x="64.8" y="344.2">9</text>
<text x="68.3" y="342.4">8</text>
<text x="68.3" y="346">9</text>
<text x="20.5" y="351.3">12</text>
<text x="26" y="349.5">11</text>
<text x="26" y="353">12</text>
<text x="62.8" y="351.3">11</text>
<text x="68.3" y="349.5">10</text>
<text x="68.3" y="353">11</text>
<text x="20.5" y="354.8">13</text>
<text x="20.5" y="358.3">14</text>
<text x="26" y="356.6">13</text>
<text x="62.8" y="354.8">12</text>
<text x="62.8" y="358.3">13</text>
<text x="68.3" y="356.6">12</text>
<text x="20.5" y="361.8">15</text>
<text x="20.5" y="365.4">16</text>
<text x="26" y="360.1">14</text>
<text x="26" y="363.6">15</text>
<text x="62.8" y="361.8">14</text>
<text x="62.8" y="365.4">15</text>
<text x="68.3" y="360.1">13</text>
<text x="68.3" y="363.6">14</text>
<text x="20.5" y="368.9">17</text>
<text x="26" y="367.1">16</text>
<text x="26" y="370.7">17</text>
<text x="62.8" y="368.9">16</text>
<text x="68.3" y="367.1">15</text>
<text x="68.3" y="370.7">16</text>
<text x="20.5" y="372.4">18</text>
<text x="20.5" y="376">19</text>
<text x="26" y="374.2">18</text>
<text x="26" y="377.7">19</text>
<text x="62.8" y="372.4">17</text>
<text x="62.8" y="376">18</text>
<text x="68.3" y="374.2">17</text>
<text x="68.3" y="377.7">18</text>
<text x="20.5" y="379.5">20</text>
<text x="26" y="381.2">20</text>
<text x="62.8" y="379.5">19</text>
<text x="62.8" y="383">20</text>
<text x="68.3" y="381.2">19</text>
<text x="68.3" y="384.8">20</text>
</g>
<g font-size="2.5" fill="#838383">
<text x="20.1" y="148.3">3v3</text>
<text x="182.4" y="144.7">3v3</text>
<text x="304.8" y="144.7">GND</text>
<text x="447.7" y="148.3">GND</text>
<text x="502.3" y="148.3">GND</text>
<text x="10.2" y="155.3">SENSOR VP</text>
<text x="21.3" y="151.8">EN</text>
<text x="183.6" y="151.8">EN</text>
<text x="304.3" y="151.8">IO23</text>
<text x="447.2" y="155.3">IO22</text>
<text x="447.2" y="151.8">IO23</text>
<text x="501.9" y="151.8">IO23</text>
<text x="501.9" y="155.3">IO22</text>
<text x="9.8" y="158.8">SENSOR VN</text>
<text x="172.5" y="158.8">SENSOR VP</text>
<text x="304.3" y="158.8">IO22</text>
<text x="446.6" y="158.8">TXD0</text>
<text x="501.3" y="158.8">TXD0</text>
<text x="18.6" y="165.9">IO35</text>
<text x="18.6" y="162.4">IO34</text>
<text x="172.1" y="165.9">SENSOR VN</text>
<text x="303.4" y="165.9">TXD0</text>
<text x="446.4" y="162.4">RXD0</text>
<text x="447.2" y="165.9">IO21</text>
<text x="501.1" y="162.4">RXD0</text>
<text x="501.9" y="165.9">IO21</text>
<text x="18.6" y="173">IO33</text>
<text x="18.6" y="169.4">IO32</text>
<text x="180.9" y="173">IO34</text>
<text x="303.4" y="173">RXD0</text>
<text x="447.2" y="173">IO19</text>
<text x="447.7" y="169.4">GND</text>
<text x="501.9" y="173">IO19</text>
<text x="502.3" y="169.4">GND</text>
<text x="18.6" y="176.5">IO25</text>
<text x="447.2" y="176.5">IO18</text>
<text x="501.9" y="176.5">IO18</text>
<text x="18.6" y="183.5">IO27</text>
<text x="18.6" y="180">IO26</text>
<text x="180.9" y="180">IO35</text>
<text x="304.3" y="180">IO21</text>
<text x="447.2" y="183.5">IO17</text>
<text x="448.8" y="180">IO5</text>
<text x="501.9" y="183.5">IO17</text>
<text x="503.4" y="180">IO5</text>
<text x="18.6" y="190.6">IO12</text>
<text x="18.6" y="187.1">IO14</text>
<text x="180.9" y="187.1">IO32</text>
<text x="304.8" y="187.1">GND</text>
<text x="447.2" y="187.1">IO16</text>
<text x="448.8" y="190.6">IO4</text>
<text x="501.9" y="187.1">IO16</text>
<text x="503.4" y="190.6">IO4</text>
<text x="18.6" y="197.7">IO13</text>
<text x="19" y="194.1">GND</text>
<text x="180.9" y="194.1">IO33</text>
<text x="304.3" y="194.1">IO19</text>
<text x="448.8" y="197.7">IO2</text>
<text x="448.8" y="194.1">IO0</text>
<text x="503.4" y="194.1">IO0</text>
<text x="503.4" y="197.7">IO2</text>
<text x="19.5" y="201.2">SD2</text>
<text x="180.9" y="201.2">IO25</text>
<text x="304.3" y="201.2">IO18</text>
<text x="447.2" y="201.2">IO15</text>
<text x="501.9" y="201.2">IO15</text>
<text x="19" y="208.2">CMD</text>
<text x="19.5" y="204.7">SD3</text>
<text x="180.9" y="208.2">IO26</text>
<text x="305.9" y="208.2">IO5</text>
<text x="448.2" y="208.2">SD0</text>
<text x="448.2" y="204.7">SD1</text>
<text x="502.8" y="204.7">SD1</text>
<text x="502.8" y="208.2">SD0</text>
<text x="21.4" y="211.8">5V</text>
<text x="180.9" y="215.3">IO27</text>
<text x="304.3" y="215.3">IO17</text>
<text x="448.5" y="211.8">CLK</text>
<text x="503.2" y="211.8">CLK</text>
<text x="180.9" y="222.3">IO14</text>
<text x="304.3" y="222.3">IO16</text>
<text x="180.9" y="229.4">IO12</text>
<text x="305.9" y="229.4">IO4</text>
<text x="181.3" y="236.5">GND</text>
<text x="305.9" y="236.5">IO0</text>
<text x="180.9" y="243.5">IO13</text>
<text x="305.9" y="243.5">IO2</text>
<text x="181.8" y="250.6">SD2</text>
<text x="304.3" y="250.6">IO15</text>
<text x="181.8" y="257.6">SD3</text>
<text x="305.3" y="257.6">SD1</text>
<text x="181.3" y="264.7">CMD</text>
<text x="305.3" y="264.7">SD0</text>
<text x="183.7" y="271.7">5V</text>
<text x="305.6" y="271.7">CLK</text>
<text x="16.6" y="312.3">3v3</text>
<text x="17.8" y="315.8">EN</text>
<text x="58.9" y="315.8">3v3</text>
<text x="6.3" y="322.9">SENSOR VN</text>
<text x="6.7" y="319.4">SENSOR VP</text>
<text x="49" y="322.9">SENSOR VP</text>
<text x="60.1" y="319.4">EN</text>
<text x="15" y="326.4">IO34</text>
<text x="15" y="329.9">IO35</text>
<text x="48.7" y="326.4">SENSOR VN</text>
<text x="57.4" y="329.9">IO34</text>
<text x="15" y="333.5">IO32</text>
<text x="57.4" y="333.5">IO35</text>
<text x="15" y="337">IO33</text>
<text x="15" y="340.5">IO25</text>
<text x="57.4" y="337">IO32</text>
<text x="57.4" y="340.5">IO33</text>
<text x="15" y="344.1">IO26</text>
<text x="15" y="347.6">IO27</text>
<text x="57.4" y="344.1">IO25</text>
<text x="57.4" y="347.6">IO26</text>
<text x="15" y="351.1">IO14</text>
<text x="57.4" y="351.1">IO27</text>
<text x="15" y="354.6">IO12</text>
<text x="15.5" y="358.2">GND</text>
<text x="57.4" y="354.6">IO14</text>
<text x="57.4" y="358.2">IO12</text>
<text x="15" y="361.7">IO13</text>
<text x="16" y="365.2">SD2</text>
<text x="57.4" y="365.2">IO13</text>
<text x="57.8" y="361.7">GND</text>
<text x="16" y="368.8">SD3</text>
<text x="58.3" y="368.8">SD2</text>
<text x="15.5" y="372.3">CMD</text>
<text x="17.9" y="375.8">5V</text>
<text x="57.8" y="375.8">CMD</text>
<text x="58.3" y="372.3">SD3</text>
<text x="60.2" y="379.3">5V</text>
</g>
</svg>
